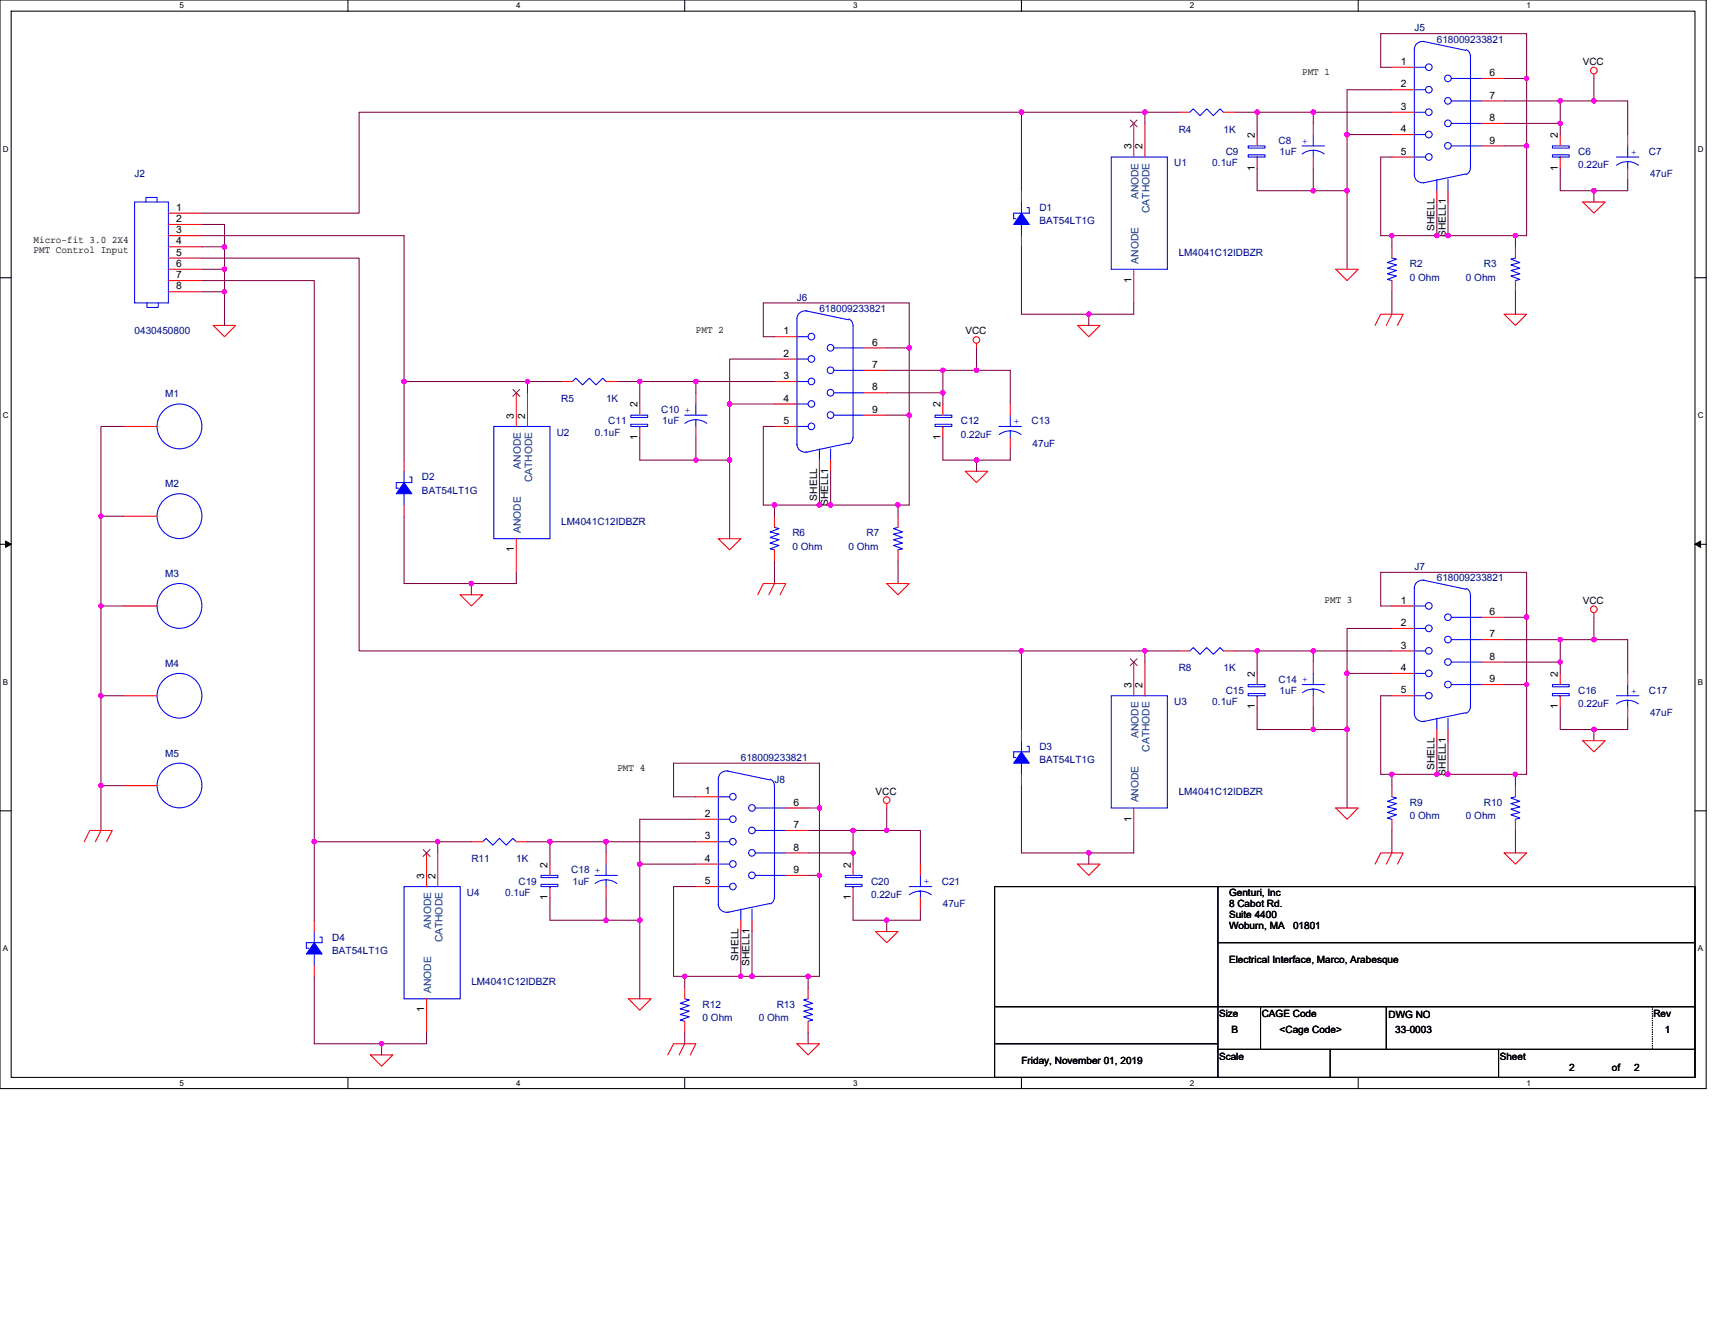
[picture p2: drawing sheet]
<svg xmlns="http://www.w3.org/2000/svg" width="279mm" height="216mm" viewBox="0 0 279 216" stroke-linecap="round" stroke-linejoin="round" font-family="sans-serif">
<path d="M0 0h278v177.4h-278zM1.8 1.8h274.3v173.8h-274.3z" fill="none" stroke="#000" stroke-width=".17"/>
<g fill="#fff">
<path d="M29.3 .2h.7v1.5h-.7z"/>
<path d="M29.3 175.7h.7v1.5h-.7z"/>
</g>
<path d="M56.7 0v1.8M56.7 175.6v1.8" fill="none" stroke="#000" stroke-width=".17"/>
<g fill="#fff">
<path d="M84.1 .2h.7v1.5h-.7z"/>
<path d="M84.1 175.7h.7v1.5h-.7z"/>
</g>
<path d="M111.5 0v1.8M111.5 175.6v1.8" fill="none" stroke="#000" stroke-width=".17"/>
<g fill="#fff">
<path d="M139 .2h.7v1.5h-.7z"/>
<path d="M139 175.7h.7v1.5h-.7z"/>
</g>
<path d="M166.4 0v1.8M166.4 175.6v1.8" fill="none" stroke="#000" stroke-width=".17"/>
<g fill="#fff">
<path d="M193.8 .2h.8v1.5h-.8z"/>
<path d="M193.8 175.7h.8v1.5h-.8z"/>
</g>
<path d="M221.3 0v1.8M221.3 175.6v1.8" fill="none" stroke="#000" stroke-width=".17"/>
<g fill="#fff">
<path d="M248.7 .2h.7v1.5h-.7z"/>
<path d="M248.7 175.7h.7v1.5h-.7z"/>
<path d="M.5 23.5h.9v1.5h-.9z"/>
<path d="M276.6 23.5h1v1.5h-1z"/>
<path d="M.5 67h.9v1.4h-.9z"/>
<path d="M276.6 67h1v1.4h-1z"/>
</g>
<path d="M0 45.3h1.8M276.1 45.3h1.9" fill="none" stroke="#000" stroke-width=".17"/>
<g fill="#fff">
<path d="M.5 110.4h.8v1.5h-.8z"/>
<path d="M276.6 110.4h.9v1.5h-.9z"/>
</g>
<path d="M0 88.7h1.8M276.1 88.7h1.9" fill="none" stroke="#000" stroke-width=".17"/>
<path d="M.9 88.2l.9 .5-.9 .5zM276.1 88.7l1-.5v1z" fill="#000" stroke="#000" stroke-width=".16"/>
<g fill="#fff">
<path d="M.5 153.8h.8v1.5h-.8z"/>
<path d="M276.6 153.8h.9v1.5h-.9z"/>
</g>
<path d="M0 132.1h1.8M276.1 132.1h1.9M162 144.5h114.1v31.1h-114.1zM198.4 153.6h77.7M198.4 144.5v31.1M162.2 170.1h36.2M162.2 164h113.9M198.4 171h77.7M205.4 164v7M216.7 171v4.6M225.8 164v7M244.1 171v4.6" fill="none" stroke="#000" stroke-width=".17"/>
<g fill="none" stroke="#f00" stroke-width=".17">
<path d="M192 18.3h1.8M199.3 18.3h1.9M226.8 11h3.6M226.8 14.6h3.6M226.8 18.3h3.6M241.4 12.8h3.6M241.4 16.4h3.6M259.7 12.1v.7M27.4 34.7h5.5M27.4 36.6h5.5M27.4 38.4h5.5M166.4 38.4v1.8"/>
<path d="M166.4 31.1v1.8M184.7 20.1v5.5M186.5 20.1v5.5M204.8 25.6v1.8M204.8 21.9v1.9M214 20.1v1.8M214 25.6v1.8M226.8 21.9h3.6M226.8 25.6h3.6M234.1 31.1v1.8M235.9 31.1v1.8M241.4 20.1h3.6"/>
<path d="M241.4 23.8h3.6M254.2 25.6v1.8M254.2 21.9v1.9M257.9 32.9h3.6l-1.8 1.8zM265.2 21.9v1.9M265.2 27.4v1.9M27.4 40.2h5.5M27.4 42.1h5.5M27.4 43.9h5.5M27.4 45.7h5.5M27.4 47.5h5.5M34.7 53h3.7l-1.8 1.9z"/>
<path d="M126.2 54.9h3.6M126.2 58.5h3.6M140.8 56.7h3.7M159.1 55.9v.8M175.6 53h3.6l-1.8 1.9zM184.7 43.9v5.5M217.6 43.9h3.7l-1.8 1.8zM224 53l.9-1.8h3.7l-.9 1.8M226.8 51.2l-1 1.8M226.8 45.7v1.8M226.8 40.2v1.9M245 51.2h3.7l-1.8 1.8z"/>
<path d="M246.9 45.7v1.8M246.9 40.2v1.9M20.1 69.5h5.5M65.8 75v1.8M84.1 64v5.5M85.9 64v5.5M91.4 62.2h1.9M98.7 62.2h1.9M104.2 69.5v1.8M104.2 65.8v1.8M113.4 64v1.8M113.4 69.5v1.8"/>
<path d="M126.2 62.2h3.6M126.2 65.8h3.6M126.2 69.5h3.6M133.5 75v1.8M135.3 75v1.8M140.8 60.3h3.7M140.8 64h3.7M140.8 67.6h3.7M153.6 69.5v1.8M153.6 65.8v1.8M157.3 76.8h3.6l-1.8 1.8zM164.6 65.8v1.8"/>
<path d="M164.6 71.3v1.9M20.1 98.7h5.5M20.1 84.1h5.5M65.8 82.3v1.8M75 96.9h3.6l-1.8 1.8zM84.1 87.8v5.5M117 87.8h3.7l-1.8 1.8zM123.4 96.9l1-1.8h3.6l-.9 1.8M126.2 95.1l-.9 1.8M126.2 89.6v1.8M126.2 84.1v1.8M144.5 95.1h3.6l-1.8 1.8z"/>
<path d="M146.3 89.6v1.8M146.3 84.1v1.8M226.8 98.7h3.6M259.7 99.8v.8M20.1 113.4h5.5M166.4 118.9v1.8M184.7 107.9v5.5M186.5 107.9v5.5M192 106.1h1.8M199.3 106.1h1.9M204.8 113.4v1.8M204.8 109.7v1.8"/>
<path d="M214 107.9v1.8M214 113.4v1.8M226.8 102.4h3.6M226.8 106.1h3.6M226.8 109.7h3.6M226.8 113.4h3.6M234.1 118.9v1.8M235.9 118.9v1.8M241.4 100.6h3.6M241.4 104.2h3.6M241.4 107.9h3.6M241.4 111.5h3.6"/>
<path d="M254.2 113.4v1.8M254.2 109.7v1.8M265.2 109.7v1.8M265.2 115.2v1.8M13.7 137.2l.9-1.9h3.7l-.9 1.9M16.4 135.3l-.9 1.9M20.1 128h5.5M69.5 139v5.5M71.3 139v5.5M76.8 137.2h1.8M84.1 137.2h1.8M98.7 139v1.8"/>
<path d="M113.4 129.8h3.6M113.4 133.5h3.6M113.4 137.2h3.6M128 131.7h3.7M128 135.3h3.7M128 139h3.7M144.5 130.9v.8M166.4 126.2v1.8M184.7 131.7v5.5M217.6 131.7h3.7l-1.8 1.8zM226.8 139l-1 1.8M226.8 133.5v1.8"/>
<path d="M226.8 128v1.8M245 139h3.7l-1.8 1.8zM246.9 133.5v1.8M246.9 128v1.8M257.9 120.7h3.6l-1.8 1.8zM51.2 157.3v1.8M51.2 149.9v1.9M89.6 144.5v1.8M89.6 140.8v1.8M98.7 144.5v1.8M113.4 140.8h3.6M113.4 144.5h3.6"/>
<path d="M120.7 149.9v1.9M122.5 149.9v1.9M128 142.6h3.7M139 144.5v1.8M139 140.8v1.8M142.6 151.8h3.7l-1.8 1.8zM149.9 140.8v1.8M149.9 146.3v1.8M175.6 140.8h3.6l-1.8 1.8zM224 140.8l.9-1.8h3.7l-.9 1.8M60.3 171.9h3.7l-1.8 1.8zM69.5 162.8v5.4"/>
<path d="M102.4 162.8h3.7l-1.9 1.8zM108.8 171.9l.9-1.8h3.7l-.9 1.8M111.5 170.1l-.9 1.8M111.5 166.4v1.8M111.5 160.9v1.9M129.8 170.1h3.7l-1.8 1.8zM131.7 166.4v1.8M131.7 160.9v1.9"/>
<circle cx="259.7" cy="11.5" r=".54"/>
<circle cx="159.1" cy="55.4" r=".54"/>
<circle cx="259.7" cy="99.3" r=".54"/>
<circle cx="144.4" cy="130.4" r=".54"/>
</g>
<path d="M269.2 164v7M269.2 171h.1" fill="none" stroke="#000" stroke-width=".17" stroke-dasharray="0 .3"/>
<g fill="none" stroke="#00f" stroke-width=".17">
<path d="M193.8 18.3l.6-.6 1.1 1.1 1.1-1.1 1.1 1.1 1.1-1.1 .5 .6M230.4 11h1.8M230.4 14.6h1.8M230.4 18.3h1.8M230.4 11h.1M230.4 14.6h.1M230.4 18.3h.1M231.9 6.8l6.9 1.4M232.1 6.8a1.33 1.33 0 0 0-1.7 1.2v20.5a1.31 1.31 0 0 0 1.7 1.2M236.5 12.8h4.9M236.5 16.4h4.9M238.8 8.1a1.07 1.07 0 0 1 .7 1"/>
<path d="M239.6 9.1v18.3M21.9 32.9h5.5v16.5h-5.5zM23.8 32.9v-.7h1.8v.7M166.4 36.6v1.8M166.4 32.9v1.8M167.3 33.8h.4v.9h-2.6v.9h.4M181 25.6h9.2v18.3h-9.2zM203.3 25.2h2.8v.4h-2.8zM203.3 23.8h2.8v.3h-2.8zM204.8 23.8h.1M204.8 25.6h.1M212.1 23.8h3.7"/>
<path d="M213.9 24.5l.8 .1 1 .5M213.9 24.5l-.7 .1-1 .5M214 24.5v1.1M214 21.9v1.9M230.4 21.9h1.8M230.4 25.6h1.8M230.4 21.9h.1M230.4 25.6h.1M234.1 29.3v1.8M235.9 29.3v1.8M236.5 20.1h4.9M236.5 23.8h4.9"/>
<path d="M238.8 28.3l-6.9 1.5M239.5 27.4a1.1 1.1 0 0 1-.7 1M241.4 20.1h.1M241.4 23.8h.1M252.9 25.2h2.8v.4h-2.8zM252.9 23.8h2.8v.3h-2.8zM254.2 23.8h.1M254.2 25.6h.1M263.3 25.6h3.7M263.4 26.9l1-.5 .8-.1 1.1 .3 .6 .3M265.2 26.3v1.1M265.2 23.8v1.8"/>
<path d="M23.9 49.4v.7h1.9v-.7M129.8 51.9v20.5M129.8 54.9h.1M129.8 58.5h.1M129.8 54.9h1.9M129.8 58.5h1.9M131.3 50.7l6.9 1.4M131.5 50.7h-.2a1.33 1.33 0 0 0-1.5 1.2M135.9 56.7h4.9M138.3 52a1.12 1.12 0 0 1 .7 1M139 53v18.3M226.8 42.1l.7 .1-1.5 .6 1.5 .4-1.5 .5 1.5 .4-1.5 .5 1.5 .4-1.5 .5 .8 .2"/>
<path d="M226.8 45.7h.1M226.8 42.1h.1M246.9 42.1l-.8 .1 1.5 .6-1.5 .4 1.5 .5-1.5 .4 1.5 .5-1.5 .4 1.5 .5-.7 .2M246.9 45.7h.1M246.9 42.1h.1M65.8 76.8v1.8M66.7 77.7h.4v.9h-2.5v.9h.3M80.5 69.5h9.1v18.3h-9.1zM93.3 62.2l.5-.6 1.1 1.1 1.1-1.1 1.1 1.1 1.1-1.1 .5 .6M102.8 69.1h2.7v.4h-2.7zM102.8 67.6h2.7v.4h-2.7zM104.2 67.6h.1"/>
<path d="M104.2 69.5h.1M111.5 67.6h3.7M113.3 68.4l-.7 .1-1 .5M113.3 68.4l.8 .1 1 .5M113.4 68.4v1.1M113.4 65.8v1.8M129.8 62.2h.1M129.8 65.8h.1M129.8 69.5h.1M129.8 62.2h1.9M129.8 65.8h1.9M129.8 69.5h1.9"/>
<path d="M129.8 72.4a1.31 1.31 0 0 0 1.7 1.2M133.5 73.2v1.8M135.3 73.2v1.8M135.9 60.3h4.9M135.9 67.6h4.9M138.2 72.2l-6.9 1.5M139 71.3a1.12 1.12 0 0 1-.7 1M140.8 64h-4.9M140.8 64h.1M140.8 67.6h.1M152.3 69.1h2.8v.4h-2.8zM152.3 67.6h2.8v.4h-2.8z"/>
<path d="M153.6 67.6h.1M153.6 69.5h.1M162.8 69.5h3.6M162.8 70.8l1-.5 .8-.1 1.1 .2 .6 .4M164.6 70.2v1.1M164.6 67.6v1.9M65.8 80.5v1.8M126.2 85.9l.7 .2-1.4 .6 1.4 .3-1.4 .6 1.4 .3-1.4 .6 1.4 .4-1.4 .5 .7 .2M126.2 89.6h.1M126.2 85.9h.1M146.3 85.9l-.7 .2 1.4 .6-1.4 .3 1.4 .6-1.4 .3 1.4 .6-1.4 .4 1.4 .5-.7 .2M146.3 89.6h.1"/>
<path d="M146.3 85.9h.1M230.4 98.7h1.8M230.4 95.8v20.5M230.4 98.7h.1M231.9 94.5l6.9 1.5M232.1 94.6a1.33 1.33 0 0 0-1.7 1.2M238.8 95.9a1.12 1.12 0 0 1 .7 1M239.6 96.9v18.3M181 113.4h9.2v18.3h-9.2zM193.8 106.1l.6-.6 1.1 1.1 1.1-1.1 1.1 1.1 1.1-1.1 .5 .6M203.3 113h2.8v.4h-2.8zM203.3 111.5h2.8v.4h-2.8z"/>
<path d="M204.8 111.5h.1M204.8 113.4h.1M212.1 111.5h3.7M213.9 112.3l1.2 .2 .6 .4M213.9 112.3l-.7 .1-1 .5M214 112.3v1.1M214 109.7v1.8M230.4 116.3a1.32 1.32 0 0 0 1.7 1.2M230.4 102.4h1.8M230.4 106.1h1.8M230.4 109.7h1.8M230.4 113.4h1.8"/>
<path d="M230.4 102.4h.1M230.4 106.1h.1M230.4 109.7h.1M230.4 113.4h.1M234.1 117v1.9M235.9 117v1.9M236.5 100.6h4.9M236.5 104.2h4.9M236.5 107.9h4.9M236.5 111.5h4.9M238.8 116.1l-6.9 1.5M239.5 115.2a1.12 1.12 0 0 1-.7 1"/>
<path d="M241.4 107.9h.1M241.4 111.5h.1M252.9 113h2.8v.4h-2.8zM252.9 111.5h2.8v.4h-2.8zM254.2 111.5h.1M254.2 113.4h.1M263.3 113.4h3.7M263.4 114.7l1-.5 .8-.1 1.1 .2 .6 .4M265.2 114.1v1.1M265.2 111.5v1.9M78.6 137.2l.6-.6 1.1 1.1 1.1-1.1 1.1 1.1 1.1-1.1 .5 .6M117 129.8h.1"/>
<path d="M117 133.5h.1M117 137.2h.1M117 129.8h1.9M117 133.5h1.9M117 137.2h1.9M118.5 125.6l7 1.5M118.7 125.6a1.33 1.33 0 0 0-1.7 1.3v20.5M123.1 131.7h4.9M123.1 135.3h4.9M123.1 139h4.9M125.5 127a1.1 1.1 0 0 1 .7 1M126.2 128v18.3"/>
<path d="M128 139h.1M166.4 124.4v1.8M166.4 120.7v1.8M167.3 121.6h.4v.9h-2.6v.9h.4M226.8 129.8l.7 .2-1.5 .6 1.5 .3-1.5 .6 1.5 .3-1.5 .6 1.5 .4-1.5 .5 .8 .2M226.8 133.5h.1M226.8 129.8h.1M246.9 129.8l-.8 .2 1.5 .6-1.5 .3 1.5 .6-1.5 .3 1.5 .6-1.5 .4 1.5 .5-.7 .2M246.9 133.5h.1M246.9 129.8h.1M51.2 155.4v1.9M51.2 151.8v1.8"/>
<path d="M52.1 152.7h.4v.9h-2.6v.9h.4M65.8 144.5h9.2v18.3h-9.2zM88.1 144.1h2.8v.4h-2.8zM88.1 142.6h2.8v.4h-2.8zM89.6 142.6h.1M89.6 144.5h.1M96.9 142.6h3.7M98.7 143.4l-.7 .1-1.1 .5M98.7 143.4l1.1 .2 .7 .4M98.7 143.4v1.1M98.7 140.8v1.8M117 140.8h.1"/>
<path d="M117 144.5h.1M117 140.8h1.9M117 144.5h1.9M117 147.4a1.31 1.31 0 0 0 1.7 1.2M120.7 148.1v1.8M122.5 148.1v1.8M123.1 142.6h4.9M125.5 147.2l-7 1.5M126.2 146.3a1.13 1.13 0 0 1-.7 1M128 142.6h.1M137.7 144.1h2.7v.4h-2.7zM137.7 142.6h2.7v.4h-2.7z"/>
<path d="M139 142.6h.1M139 144.5h.1M148.1 144.5h3.7M148.1 145.8l1.1-.5 .7-.1 .8 .1 1 .5M149.9 145.2v1.1M149.9 142.6v1.9M111.5 162.8l.8 .1-1.5 .6 1.5 .4-1.5 .5 1.5 .4-1.5 .5 1.5 .4-1.5 .5 .7 .2M111.5 166.4h.1M111.5 162.8h.1M131.7 162.8l-.8 .1 1.5 .6-1.5 .4 1.5 .5-1.5 .4 1.5 .5-1.5 .4 1.5 .5-.7 .2M131.7 166.4h.1M131.7 162.8h.1"/>
<circle cx="232.8" cy="11" r=".54"/>
<circle cx="232.8" cy="18.3" r=".54"/>
<circle cx="232.8" cy="14.6" r=".54"/>
<circle cx="235.9" cy="12.8" r=".54"/>
<circle cx="235.9" cy="16.4" r=".54"/>
<circle cx="232.8" cy="21.9" r=".54"/>
<circle cx="232.8" cy="25.6" r=".54"/>
<circle cx="235.9" cy="23.8" r=".54"/>
<circle cx="235.9" cy="20.1" r=".54"/>
<circle cx="132.2" cy="54.9" r=".54"/>
<circle cx="132.2" cy="58.5" r=".54"/>
<circle cx="135.3" cy="56.7" r=".54"/>
<circle cx="29.2" cy="69.5" r="3.7"/>
<circle cx="132.2" cy="65.8" r=".54"/>
<circle cx="132.2" cy="69.5" r=".54"/>
<circle cx="132.2" cy="62.2" r=".54"/>
<circle cx="135.3" cy="60.3" r=".54"/>
<circle cx="135.3" cy="67.6" r=".54"/>
<circle cx="135.3" cy="64" r=".54"/>
<circle cx="29.2" cy="84.1" r="3.7"/>
<circle cx="29.2" cy="98.7" r="3.7"/>
<circle cx="232.8" cy="98.7" r=".54"/>
<circle cx="29.2" cy="113.4" r="3.6"/>
<circle cx="232.8" cy="113.4" r=".54"/>
<circle cx="232.8" cy="109.7" r=".54"/>
<circle cx="232.8" cy="102.4" r=".54"/>
<circle cx="232.8" cy="106.1" r=".54"/>
<circle cx="235.9" cy="104.2" r=".54"/>
<circle cx="235.9" cy="111.5" r=".54"/>
<circle cx="235.9" cy="100.6" r=".54"/>
<circle cx="235.9" cy="107.9" r=".54"/>
<circle cx="29.2" cy="128" r="3.6"/>
<circle cx="119.4" cy="137.1" r=".53"/>
<circle cx="119.4" cy="133.5" r=".53"/>
<circle cx="119.4" cy="129.8" r=".53"/>
<circle cx="122.5" cy="135.3" r=".54"/>
<circle cx="122.5" cy="131.6" r=".54"/>
<circle cx="122.5" cy="139" r=".54"/>
<circle cx="119.4" cy="144.4" r=".53"/>
<circle cx="119.4" cy="140.8" r=".53"/>
<circle cx="122.5" cy="142.6" r=".54"/>
</g>
<g fill="#00f" stroke="#00f" stroke-width=".17">
<path d="M166.4 122.5l1.3 1.9h-2.6z" fill-rule="evenodd"/>
<path d="M65.8 78.6l1.3 1.9h-2.5z" fill-rule="evenodd"/>
<path d="M51.2 153.6l1.3 1.8h-2.6z" fill-rule="evenodd"/>
<path d="M166.4 34.7l1.3 1.9h-2.6z" fill-rule="evenodd"/>
</g>
<path d="M184.1 19.6l1.2 1.1M185.3 19.6l-1.2 1.1M83.6 63.5l1.1 1.1M84.7 63.5l-1.2 1.1M184.1 107.3l1.2 1.2M185.3 107.3l-1.2 1.2M68.9 138.4l1.2 1.2M70 138.4l-1.1 1.2" fill="none" stroke="#804000" stroke-width=".16"/>
<g fill="none" stroke="#800040" stroke-width=".17">
<path d="M166.4 18.3h-107.9v16.4h-25.6M186.5 18.3h-20.1v12.8M192 18.3h-5.5v1.8M201.2 18.3h3.6M204.8 18.3h9.2M204.8 18.3v3.6M214 18.3v1.8M214 18.3h12.8M226.8 11h-1.9v-5.5h23.8v7.3M226.8 14.6h-7.3v7.3M245 16.4h9.2M245 12.8h3.7v11"/>
<path d="M254.2 16.4h5.5M254.2 16.4v3.7M259.7 16.4h5.5v5.5M259.7 12.8v3.6M32.9 36.6h3.7v3.6M32.9 38.4h32.9v23.8M204.8 27.4v3.7h9.2M214 31.1h5.5M214 27.4v3.7M219.5 21.9h7.3M219.5 21.9v9.2M219.5 31.1v12.8"/>
<path d="M226.8 25.6h-1.9v12.8h1.9M234.1 38.4h1.8M234.1 38.4h-7.3v1.8M234.1 32.9v5.5M235.9 32.9v5.5h11M245 20.1h9.2M245 23.8h3.7M246.9 38.4v1.8M248.7 23.8v14.6h-1.8M254.2 20.1v1.8M254.2 27.4v3.7h5.5M259.7 31.1v1.8"/>
<path d="M265.2 29.3v1.8h-5.5M32.9 45.7h18.3v91.5M32.9 40.2h3.7M32.9 43.9h3.7M32.9 47.5h3.7M32.9 42.1h25.6v64h107.9M36.6 40.2v3.7M36.6 43.9v3.6M36.6 47.5v5.5M126.2 58.5h-7.3v7.3M126.2 54.9h-1.8v-5.5h23.7v7.3M144.5 56.7h3.6"/>
<path d="M148.1 56.7v10.9M159.1 56.7v3.6M166.4 40.2v11h11M177.4 51.2v1.8M184.7 49.4v1.8h-7.3M226.8 47.5v3.7M246.9 47.5v3.7M20.1 69.5h-3.7v14.6M65.8 62.2h20.1M65.8 62.2v12.8M85.9 62.2v1.8M85.9 62.2h5.5"/>
<path d="M100.6 62.2h3.6M104.2 62.2v3.6M104.2 71.3v3.7h9.2M104.2 62.2h9.2M113.4 75h5.5M113.4 71.3v3.7M118.9 65.8h7.3M118.9 65.8v9.2M118.9 75v12.8M126.2 62.2h-12.8v1.8M126.2 69.5h-1.8v12.8h1.8M133.5 76.8v5.5"/>
<path d="M135.3 76.8v5.5h11M144.5 60.3h9.1M144.5 64h9.1M144.5 67.6h3.6M148.1 67.6v14.7h-1.8M153.6 64v1.8M153.6 60.3v3.7M153.6 71.3v3.7h5.5M153.6 60.3h5.5M159.1 75v1.8M159.1 60.3h5.5v5.5M164.6 73.2v1.8h-5.5"/>
<path d="M20.1 84.1h-3.7v14.6M20.1 98.7h-3.7v14.7M65.8 84.1v11h11M76.8 95.1v1.8M84.1 93.3v1.8h-7.3M126.2 91.4v3.7M133.5 82.3h-7.3v1.8M133.5 82.3h1.8M146.3 82.3v1.8M146.3 91.4v3.7M226.8 98.7h-1.9v-5.4h23.8v7.3M20.1 113.4h-3.7v14.6"/>
<path d="M186.5 106.1h-20.1v12.8M192 106.1h-5.5v1.8M201.2 106.1h3.6M204.8 106.1h9.2M204.8 106.1v3.6M204.8 115.2v3.7h9.2M214 115.2v3.7M214 118.9h5.5M219.5 109.7h7.3M219.5 109.7v9.2M219.5 118.9v12.8M226.8 106.1h-12.8v1.8"/>
<path d="M226.8 113.4h-1.9v12.8h1.9M226.8 102.4h-7.3v7.3M245 107.9h9.2M245 100.6h3.7M245 111.5h3.7M245 104.2h9.2M248.7 100.6v10.9M248.7 111.5v14.7h-1.8M254.2 107.9v1.8M254.2 115.2v3.7h5.5M254.2 104.2h5.5M254.2 104.2v3.7"/>
<path d="M259.7 104.2h5.5v5.5M259.7 100.6v3.6M259.7 118.9v1.8M265.2 117v1.9h-5.5M20.1 128h-3.7v7.3M71.3 137.2h-20.1v12.7M76.8 137.2h-5.5v1.8M85.9 137.2h3.7M89.6 137.2h9.1M89.6 137.2v3.6M98.7 137.2h14.7M98.7 137.2v1.8"/>
<path d="M113.4 129.8h-3.7v-5.4h23.8v7.3M113.4 133.5h-9.2v7.3M131.7 139h7.3M131.7 131.7h1.8M131.7 135.3h7.3M133.5 131.7v10.9M139 135.3v3.7M139 139v1.8M139 135.3h5.5M144.5 131.7v3.6M144.5 135.3h5.4v5.5M166.4 128v11h11"/>
<path d="M177.4 139v1.8M184.7 137.2v1.8h-7.3M226.8 135.3v3.7M234.1 120.7v5.5h1.8M234.1 126.2h-7.3v1.8M235.9 120.7v5.5h11M246.9 126.2v1.8M246.9 135.3v3.7M51.2 159.1v11h11M89.6 146.3v3.6h9.1M98.7 149.9h5.5M98.7 146.3v3.6"/>
<path d="M104.2 140.8v9.1M104.2 140.8h9.2M104.2 149.9v12.9M113.4 144.5h-3.7v14.6h1.8M120.7 159.1h1.8M120.7 159.1h-9.2v1.8M120.7 151.8v7.3M122.5 151.8v7.3M122.5 159.1h9.2M131.7 159.1v1.8M131.7 142.6h1.8M133.5 142.6v16.5h-1.8"/>
<path d="M139 146.3v3.6h5.5M144.5 149.9v1.9M149.9 148.1v1.8h-5.4M62.2 170.1v1.8M69.5 168.2v1.9h-7.3M111.5 168.2v1.9M131.7 168.2v1.9"/>
</g>
<g fill="#f0f" stroke="#f0f" stroke-width=".17">
<circle cx="36.6" cy="40.2" r=".36"/>
<circle cx="36.6" cy="47.5" r=".36"/>
<circle cx="36.6" cy="43.9" r=".36"/>
<circle cx="226.7" cy="38.4" r=".35"/>
<circle cx="248.7" cy="23.8" r=".35"/>
<circle cx="248.7" cy="12.8" r=".36"/>
<circle cx="219.4" cy="31.1" r=".36"/>
<circle cx="219.4" cy="21.9" r=".36"/>
<circle cx="259.7" cy="31.1" r=".36"/>
<circle cx="254.2" cy="20.1" r=".35"/>
<circle cx="259.7" cy="16.4" r=".36"/>
<circle cx="254.2" cy="16.4" r=".35"/>
<circle cx="214" cy="31.1" r=".36"/>
<circle cx="214" cy="18.3" r=".36"/>
<circle cx="204.8" cy="18.3" r=".36"/>
<circle cx="177.4" cy="51.2" r=".36"/>
<circle cx="186.5" cy="18.3" r=".36"/>
<circle cx="148.1" cy="56.7" r=".35"/>
<circle cx="159.1" cy="60.3" r=".36"/>
<circle cx="153.6" cy="60.3" r=".35"/>
<circle cx="85.9" cy="62.2" r=".36"/>
<circle cx="65.8" cy="62.2" r=".35"/>
<circle cx="113.4" cy="62.2" r=".36"/>
<circle cx="104.2" cy="62.2" r=".36"/>
<circle cx="153.6" cy="64" r=".36"/>
<circle cx="118.9" cy="75" r=".36"/>
<circle cx="118.9" cy="65.8" r=".36"/>
<circle cx="148.1" cy="67.6" r=".36"/>
<circle cx="113.4" cy="75" r=".36"/>
<circle cx="126.2" cy="82.3" r=".36"/>
<circle cx="159.1" cy="75" r=".36"/>
<circle cx="76.8" cy="95.1" r=".36"/>
<circle cx="248.7" cy="100.6" r=".36"/>
<circle cx="254.2" cy="107.9" r=".35"/>
<circle cx="254.2" cy="104.2" r=".36"/>
<circle cx="259.7" cy="104.2" r=".36"/>
<circle cx="186.5" cy="106.1" r=".36"/>
<circle cx="214" cy="106.1" r=".36"/>
<circle cx="204.8" cy="106.1" r=".36"/>
<circle cx="219.4" cy="118.8" r=".36"/>
<circle cx="219.4" cy="109.7" r=".36"/>
<circle cx="248.7" cy="111.5" r=".35"/>
<circle cx="214" cy="118.8" r=".36"/>
<circle cx="226.7" cy="126.2" r=".35"/>
<circle cx="234.1" cy="126.2" r=".35"/>
<circle cx="259.7" cy="118.8" r=".36"/>
<circle cx="177.4" cy="139" r=".36"/>
<circle cx="133.5" cy="142.6" r=".35"/>
<circle cx="133.5" cy="131.7" r=".36"/>
<circle cx="104.2" cy="140.8" r=".36"/>
<circle cx="139" cy="139" r=".35"/>
<circle cx="144.4" cy="135.3" r=".35"/>
<circle cx="139" cy="135.3" r=".35"/>
<circle cx="71.3" cy="137.1" r=".36"/>
<circle cx="89.6" cy="137.1" r=".36"/>
<circle cx="98.7" cy="137.1" r=".36"/>
<circle cx="98.7" cy="149.9" r=".36"/>
<circle cx="104.2" cy="149.9" r=".36"/>
<circle cx="111.5" cy="159.1" r=".36"/>
<circle cx="131.7" cy="159.1" r=".36"/>
<circle cx="144.4" cy="149.9" r=".36"/>
<circle cx="62.2" cy="170.1" r=".35"/>
<circle cx="51.2" cy="137.1" r=".36"/>
<circle cx="166.4" cy="106.1" r=".35"/>
<circle cx="166.4" cy="18.3" r=".36"/>
<circle cx="16.4" cy="84.1" r=".35"/>
<circle cx="16.4" cy="98.7" r=".35"/>
<circle cx="16.4" cy="113.4" r=".36"/>
<circle cx="16.4" cy="128" r=".36"/>
<circle cx="120.7" cy="159.1" r=".36"/>
<circle cx="122.5" cy="159.1" r=".36"/>
<circle cx="234.1" cy="38.4" r=".35"/>
<circle cx="235.9" cy="38.4" r=".35"/>
<circle cx="246.9" cy="38.4" r=".36"/>
<circle cx="133.5" cy="82.3" r=".36"/>
<circle cx="135.3" cy="82.3" r=".36"/>
<circle cx="146.3" cy="82.3" r=".36"/>
<circle cx="235.9" cy="126.2" r=".35"/>
<circle cx="246.9" cy="126.2" r=".36"/>
</g>
<g font-size="1.7">
<text x="228.2" y="10.6">1</text>
<text x="228.2" y="14.2">2</text>
<text x="228.2" y="17.9">3</text>
<text x="242.7" y="12.4">6</text>
<text x="242.7" y="16.1">7</text>
<text x="204.4" y="22.5" transform="rotate(-90 204.4 22.5)">2</text>
<text x="228.2" y="21.5">4</text>
<text x="242.7" y="19.7">8</text>
<text x="242.7" y="23.4">9</text>
<text x="253.8" y="22.5" transform="rotate(-90 253.8 22.5)">2</text>
<text x="184.3" y="24.3" transform="rotate(-90 184.3 24.3)">3</text>
<text x="186.1" y="24.3" transform="rotate(-90 186.1 24.3)">2</text>
<text x="204.4" y="27.8" transform="rotate(-90 204.4 27.8)">1</text>
<text x="228.2" y="25.2">5</text>
<text x="253.8" y="27.8" transform="rotate(-90 253.8 27.8)">1</text>
<text x="28.7" y="34.4">1</text>
<text x="28.7" y="36.2">2</text>
<text x="28.7" y="38">3</text>
<text x="28.7" y="39.8">4</text>
<text x="28.7" y="41.7">5</text>
<text x="233.7" y="37.7" transform="rotate(-90 233.7 37.7)">SHELL</text>
<text x="235.5" y="38.6" transform="rotate(-90 235.5 38.6)">SHELL1</text>
<text x="28.7" y="43.5">6</text>
<text x="28.7" y="45.3">7</text>
<text x="28.7" y="47.2">8</text>
<text x="184.3" y="46.1" transform="rotate(-90 184.3 46.1)">1</text>
<text x="127.6" y="54.5">1</text>
<text x="127.6" y="58.1">2</text>
<text x="142.1" y="56.3">6</text>
<text x="142.1" y="60">7</text>
<text x="127.6" y="61.8">3</text>
<text x="127.6" y="65.4">4</text>
<text x="142.1" y="63.6">8</text>
<text x="83.7" y="68.2" transform="rotate(-90 83.7 68.2)">3</text>
<text x="85.6" y="68.2" transform="rotate(-90 85.6 68.2)">2</text>
<text x="103.8" y="71.7" transform="rotate(-90 103.8 71.7)">1</text>
<text x="103.8" y="66.4" transform="rotate(-90 103.8 66.4)">2</text>
<text x="127.6" y="69.1">5</text>
<text x="142.1" y="67.3">9</text>
<text x="153.2" y="71.7" transform="rotate(-90 153.2 71.7)">1</text>
<text x="153.2" y="66.4" transform="rotate(-90 153.2 66.4)">2</text>
<text x="133.1" y="81.6" transform="rotate(-90 133.1 81.6)">SHELL</text>
<text x="134.9" y="82.5" transform="rotate(-90 134.9 82.5)">SHELL1</text>
<text x="83.7" y="90" transform="rotate(-90 83.7 90)">1</text>
<text x="228.2" y="98.4">1</text>
<text x="242.7" y="100.2">6</text>
<text x="228.2" y="102">2</text>
<text x="228.2" y="105.7">3</text>
<text x="242.7" y="103.8">7</text>
<text x="242.7" y="107.5">8</text>
<text x="184.3" y="112.1" transform="rotate(-90 184.3 112.1)">3</text>
<text x="186.1" y="112.1" transform="rotate(-90 186.1 112.1)">2</text>
<text x="204.4" y="110.3" transform="rotate(-90 204.4 110.3)">2</text>
<text x="228.2" y="109.3">4</text>
<text x="228.2" y="113">5</text>
<text x="242.7" y="111.2">9</text>
<text x="253.8" y="110.3" transform="rotate(-90 253.8 110.3)">2</text>
<text x="204.4" y="115.6" transform="rotate(-90 204.4 115.6)">1</text>
<text x="253.8" y="115.6" transform="rotate(-90 253.8 115.6)">1</text>
<text x="233.7" y="125.5" transform="rotate(-90 233.7 125.5)">SHELL</text>
<text x="114.8" y="129.5">1</text>
<text x="129.3" y="131.3">6</text>
<text x="235.5" y="126.4" transform="rotate(-90 235.5 126.4)">SHELL1</text>
<text x="114.8" y="133.1">2</text>
<text x="114.8" y="136.8">3</text>
<text x="129.3" y="134.9">7</text>
<text x="184.3" y="133.9" transform="rotate(-90 184.3 133.9)">1</text>
<text x="69.1" y="143.2" transform="rotate(-90 69.1 143.2)">3</text>
<text x="70.9" y="143.2" transform="rotate(-90 70.9 143.2)">2</text>
<text x="89.2" y="141.4" transform="rotate(-90 89.2 141.4)">2</text>
<text x="114.8" y="140.4">4</text>
<text x="129.3" y="138.6">8</text>
<text x="129.3" y="142.3">9</text>
<text x="138.6" y="141.4" transform="rotate(-90 138.6 141.4)">2</text>
<text x="89.2" y="146.7" transform="rotate(-90 89.2 146.7)">1</text>
<text x="114.8" y="144.1">5</text>
<text x="138.6" y="146.7" transform="rotate(-90 138.6 146.7)">1</text>
<text x="120.3" y="156.5" transform="rotate(-90 120.3 156.5)">SHELL</text>
<text x="122.1" y="157.5" transform="rotate(-90 122.1 157.5)">SHELL1</text>
<text x="69.1" y="165" transform="rotate(-90 69.1 165)">1</text>
</g>
<g font-size="1.7" fill="#004080">
<text x="185.5" y="32.5" transform="rotate(-90 185.5 32.5)">ANODE</text>
<text x="187.3" y="34.7" transform="rotate(-90 187.3 34.7)">CATHODE</text>
<text x="185.5" y="43" transform="rotate(-90 185.5 43)">ANODE</text>
<text x="84.9" y="76.4" transform="rotate(-90 84.9 76.4)">ANODE</text>
<text x="86.7" y="78.6" transform="rotate(-90 86.7 78.6)">CATHODE</text>
<text x="84.9" y="86.9" transform="rotate(-90 84.9 86.9)">ANODE</text>
<text x="185.5" y="120.2" transform="rotate(-90 185.5 120.2)">ANODE</text>
<text x="187.3" y="122.5" transform="rotate(-90 187.3 122.5)">CATHODE</text>
<text x="185.5" y="130.7" transform="rotate(-90 185.5 130.7)">ANODE</text>
<text x="70.3" y="151.3" transform="rotate(-90 70.3 151.3)">ANODE</text>
<text x="72.1" y="153.6" transform="rotate(-90 72.1 153.6)">CATHODE</text>
<text x="70.3" y="161.8" transform="rotate(-90 70.3 161.8)">ANODE</text>
</g>
<g font-size="1.6" fill="#000080">
<text x="230.4" y="5.1">J5</text>
<text x="234.1" y="7">618009233821</text>
<text x="192" y="21.6">R4</text>
<text x="199.3" y="21.6">1K</text>
<text x="208.3" y="23.4">C8</text>
<text x="21.9" y="28.9">J2</text>
<text x="191.3" y="27.1">U1</text>
<text x="197.5" y="27.1">0.1uF</text>
<text x="199.7" y="25.3">C9</text>
<text x="208.5" y="25.3">1uF</text>
<text x="257.1" y="25.3">C6</text>
<text x="257.1" y="27.4">0.22uF</text>
<text x="268.6" y="25.3">C7</text>
<text x="268.8" y="28.9">47uF</text>
<text x="169.3" y="34.4">D1</text>
<text x="169.3" y="36.6">BAT54LT1G</text>
<text x="192" y="41.7">LM4041C12IDBZR</text>
<text x="229.7" y="43.5">R2</text>
<text x="229.7" y="45.7">0 Ohm</text>
<text x="238.8" y="45.7">0 Ohm</text>
<text x="241.8" y="43.5">R3</text>
<text x="129.8" y="49">J6</text>
<text x="133.5" y="50.8">618009233821</text>
<text x="21.9" y="54.5">0430450800</text>
<text x="26.9" y="64.7">M1</text>
<text x="91.4" y="65.5">R5</text>
<text x="98.7" y="65.5">1K</text>
<text x="90.7" y="71">U2</text>
<text x="96.9" y="71">0.1uF</text>
<text x="99.1" y="69.1">C11</text>
<text x="107.7" y="67.3">C10 +</text>
<text x="107.9" y="69.1">1uF</text>
<text x="156.5" y="69.1">C12</text>
<text x="156.5" y="71.3">0.22uF</text>
<text x="168.1" y="69.1">C13</text>
<text x="168.2" y="72.8">47uF</text>
<text x="26.9" y="79.4">M2</text>
<text x="68.7" y="78.3">D2</text>
<text x="68.7" y="80.5">BAT54LT1G</text>
<text x="91.4" y="85.6">LM4041C12IDBZR</text>
<text x="129.1" y="87.4">R6</text>
<text x="129.1" y="89.6">0 Ohm</text>
<text x="138.2" y="89.6">0 Ohm</text>
<text x="141.2" y="87.4">R7</text>
<text x="26.9" y="94">M3</text>
<text x="230.4" y="92.9">J7</text>
<text x="234.1" y="94.7">618009233821</text>
<text x="26.9" y="108.6">M4</text>
<text x="192" y="109.4">R8</text>
<text x="199.3" y="109.4">1K</text>
<text x="199.7" y="113">C15</text>
<text x="208.3" y="111.2">C14 +</text>
<text x="208.5" y="113">1uF</text>
<text x="257.1" y="113">C16</text>
<text x="268.6" y="113">C17</text>
<text x="191.3" y="114.9">U3</text>
<text x="197.5" y="114.9">0.1uF</text>
<text x="257.1" y="115.2">0.22uF</text>
<text x="268.8" y="116.7">47uF</text>
<text x="26.9" y="123.3">M5</text>
<text x="120.7" y="124">618009233821</text>
<text x="169.3" y="122.2">D3</text>
<text x="169.3" y="124.4">BAT54LT1G</text>
<text x="126.2" y="127.7">J8</text>
<text x="192" y="129.5">LM4041C12IDBZR</text>
<text x="229.7" y="131.3">R9</text>
<text x="241.8" y="131.3">R10</text>
<text x="229.7" y="133.5">0 Ohm</text>
<text x="238.8" y="133.5">0 Ohm</text>
<text x="76.8" y="140.5">R11</text>
<text x="84.1" y="140.5">1K</text>
<text x="93.1" y="142.3">C18 +</text>
<text x="76.1" y="145.9">U4</text>
<text x="82.3" y="145.9">0.1uF</text>
<text x="84.5" y="144.1">C19</text>
<text x="93.3" y="144.1">1uF</text>
<text x="141.9" y="144.1">C20</text>
<text x="141.9" y="146.3">0.22uF</text>
<text x="153.4" y="144.1">C21</text>
<text x="153.6" y="147.8">47uF</text>
<text x="54.1" y="153.3">D4</text>
<text x="54.1" y="155.4">BAT54LT1G</text>
<text x="76.8" y="160.6">LM4041C12IDBZR</text>
<text x="114.5" y="164.2">R12</text>
<text x="114.5" y="166.4">0 Ohm</text>
<text x="123.6" y="166.4">0 Ohm</text>
<text x="126.5" y="164.2">R13</text>
</g>
<g font-size="1.6">
<text x="257.9" y="10.6">VCC</text>
<text x="212.1" y="12.2">PMT 1</text>
<text x="5.5" y="39.7">Micro-fit 3.0 2X4</text>
<text x="5.5" y="41.3">PMT Control Input</text>
<text x="113.4" y="54.3">PMT 2</text>
<text x="157.3" y="54.5">VCC</text>
<text x="215.8" y="98.2">PMT 3</text>
<text x="257.9" y="98.4">VCC</text>
<text x="100.6" y="125.6">PMT 4</text>
<text x="142.6" y="129.5">VCC</text>
<text x="200.2" y="145.9">Genturi, Inc</text>
<text x="200.2" y="147.8">8 Cabot Rd.</text>
<text x="200.2" y="149.6">Suite 4400</text>
<text x="200.2" y="151.4">Woburn, MA</text>
<text x="210.7" y="151.4">01801</text>
<text x="200.2" y="156.9">Electrical Interface, Marco, Arabesque</text>
<text x="198.6" y="165.7">Size</text>
<text x="205.5" y="165.7">CAGE Code</text>
<text x="226.2" y="165.9">DWG NO</text>
<text x="269.4" y="165.7">Rev</text>
<text x="166.4" y="173.4">Friday, November 01, 2019</text>
<text x="198.6" y="172.7">Scale</text>
<text x="200.6" y="168.3">B</text>
<text x="208.5" y="168.3">&lt;Cage Code&gt;</text>
<text x="227.3" y="168.3">33-0003</text>
<text x="244.3" y="172.7">Sheet</text>
<text x="271.2" y="168.3">1</text>
<text x="255.7" y="174.5">2</text>
<text x="262.6" y="174.5">of</text>
<text x="266.3" y="174.5">2</text>
</g>
<g font-size="1.6" fill="#00f">
<text x="212.1" y="23.4">+</text>
<text x="265.7" y="25.2">+</text>
<text x="165.1" y="69.1">+</text>
<text x="265.7" y="113">+</text>
<text x="150.5" y="144.1">+</text>
</g>
<g font-size="1.3">
<text x="29.3" y="1.4">5</text>
<text x="84.1" y="1.4">4</text>
<text x="139" y="1.4">3</text>
<text x="193.8" y="1.4">2</text>
<text x="248.7" y="1.4">1</text>
<text x=".5" y="24.7">D</text>
<text x="276.6" y="24.7">D</text>
<text x=".5" y="68.2">C</text>
<text x="276.6" y="68.2">C</text>
<text x=".5" y="111.6">B</text>
<text x="276.6" y="111.6">B</text>
<text x=".5" y="155">A</text>
<text x="276.6" y="155">A</text>
<text x="29.3" y="176.9">5</text>
<text x="84.1" y="176.9">4</text>
<text x="139" y="176.9">3</text>
<text x="193.8" y="176.9">2</text>
<text x="248.7" y="176.9">1</text>
</g>
</svg>
